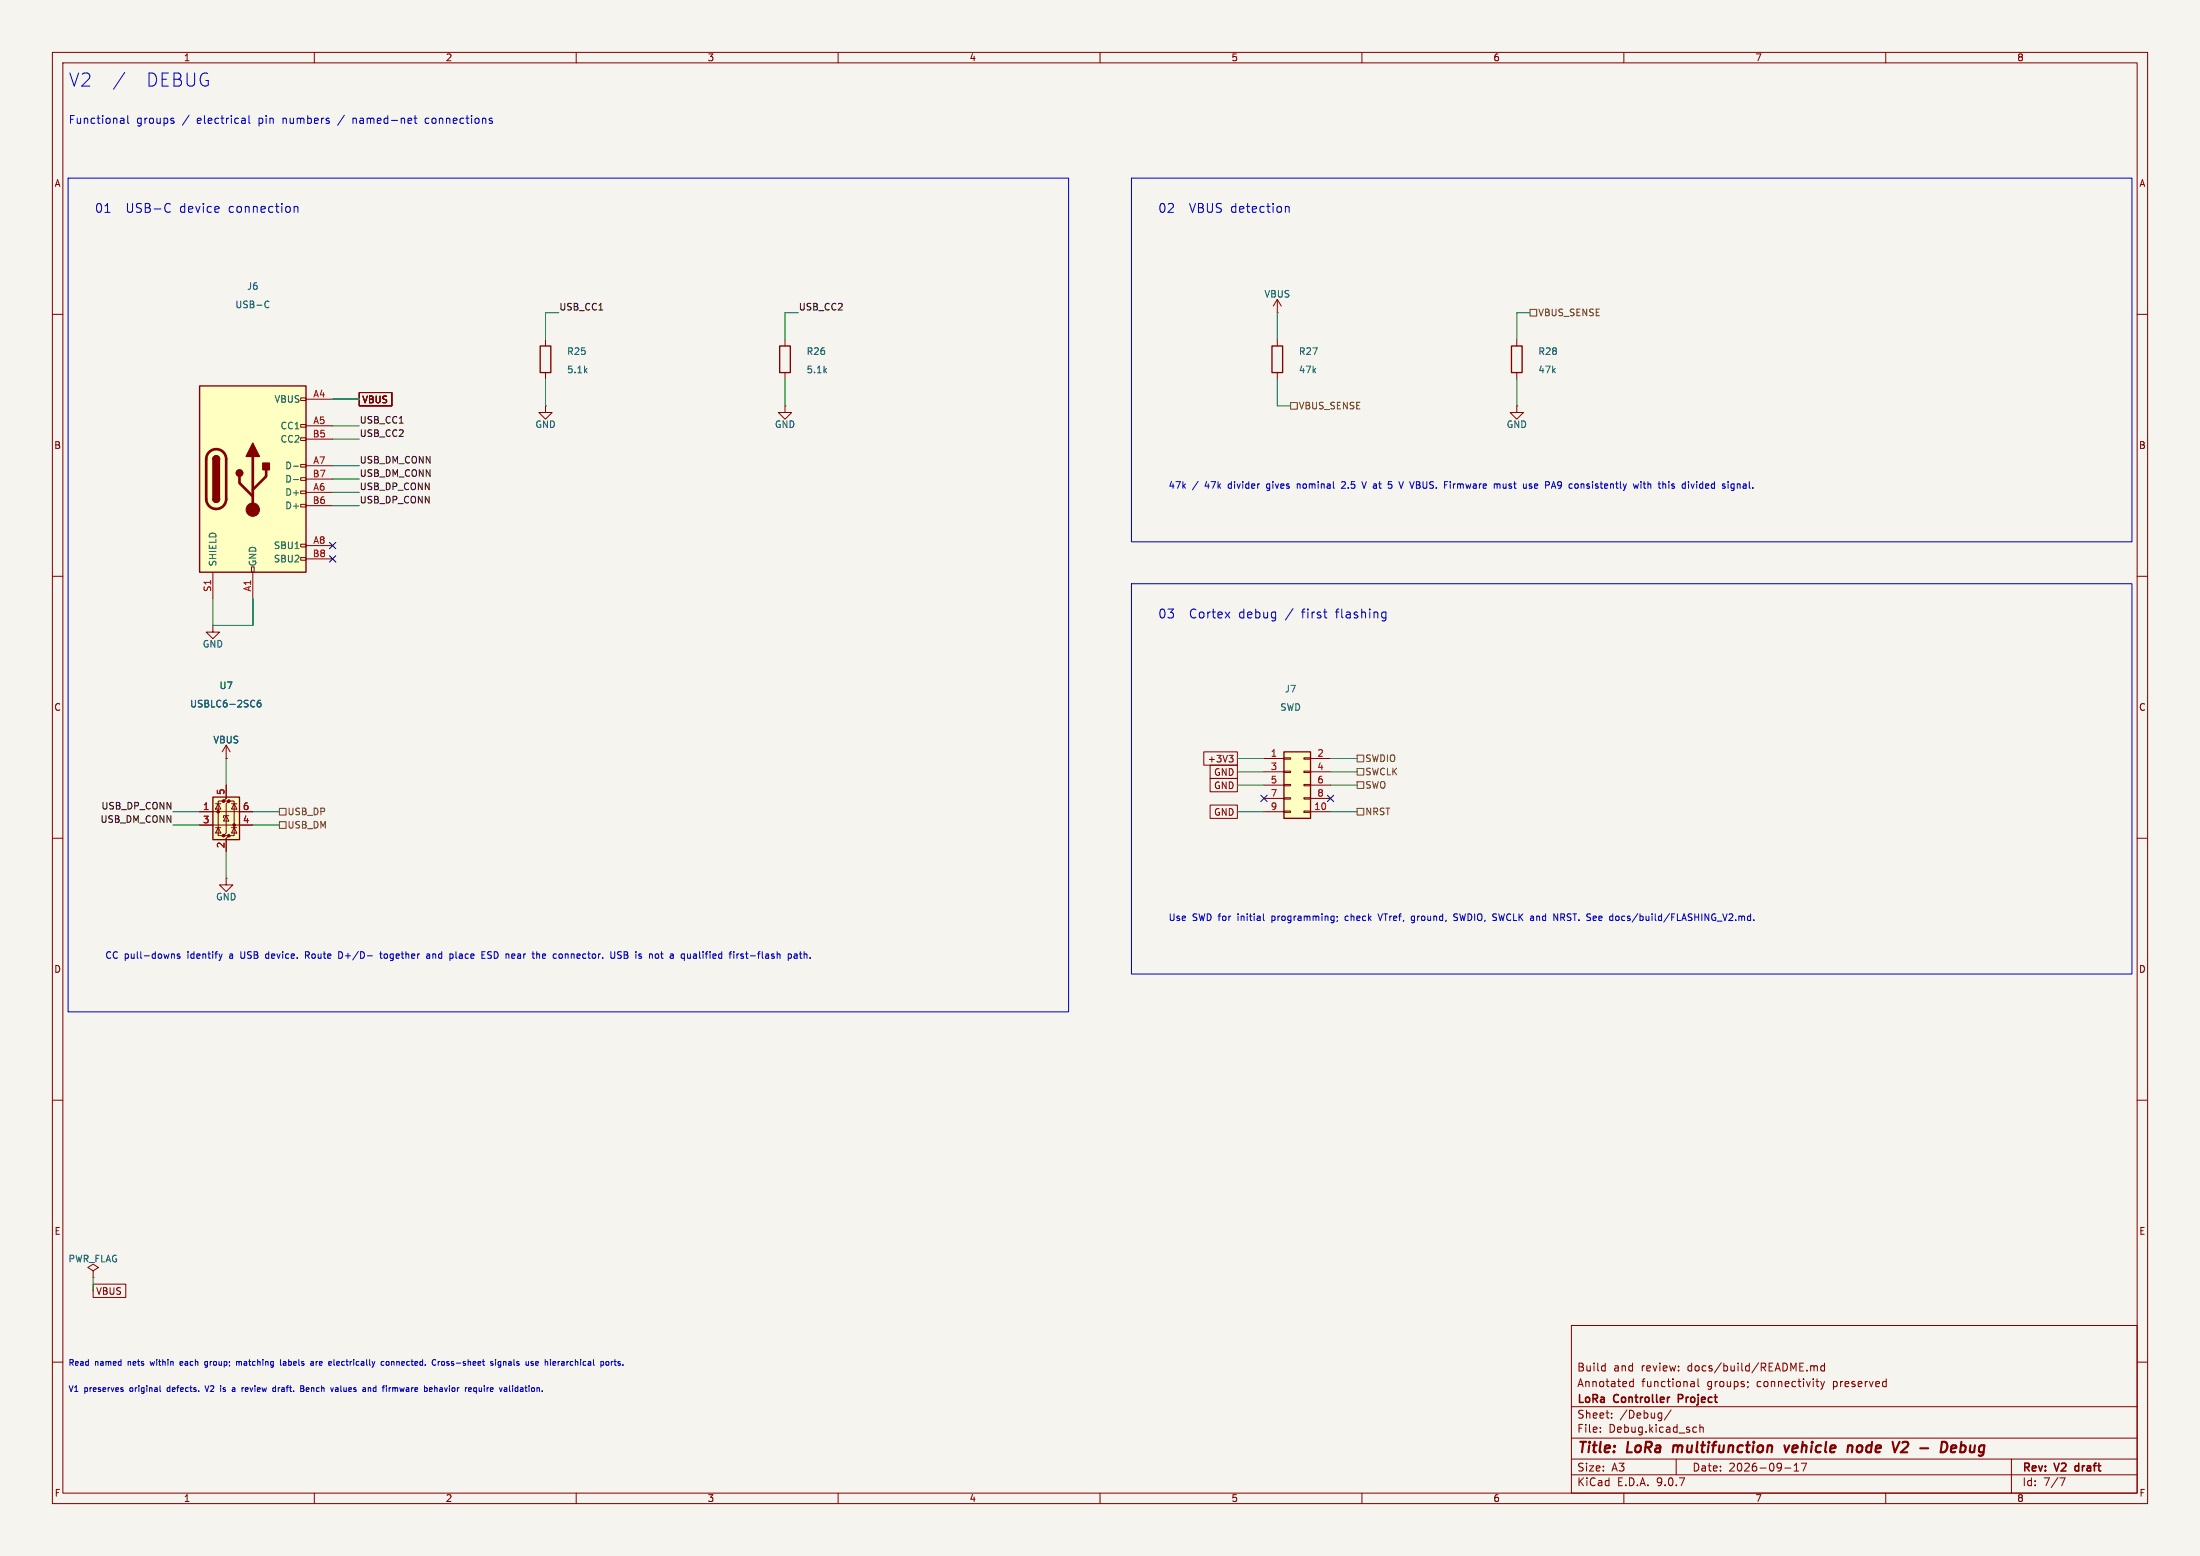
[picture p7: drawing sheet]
<svg xmlns="http://www.w3.org/2000/svg" width="420mm" height="297mm" viewBox="0 0 420 297" stroke-linecap="round" stroke-linejoin="round" font-family="sans-serif">
<path d="M0 0h420v297h-420z" fill="#f5f4ef" stroke="#f5f4ef" stroke-width=".19"/>
<g fill="none" stroke="#840000" stroke-width=".19">
<path d="M10 10h400v277h-400zM12 12h396v273h-396zM60 10v2M110 10v2M160 10v2M210 10v2M260 10v2M310 10v2M360 10v2M10 60h2M408 60h2M10 110h2"/>
<path d="M40.6 119.4v1.3h1.3l-1.3 1.2-1.2-1.2h1.2M40.6 119.4h.1M408 110h2M10 160h2M408 160h2M10 210h2M408 210h2M300 253h108v32h-108zM10 260h2M300 278.5h108M300 274.5h108M300 268.5h108"/>
<path d="M305.5 273.2v.2M305.5 272.5v.1M306 260.7l.4 .1M306.4 260.2v1.5M306.4 261.6l-.4 .1M307.7 270.5v.2M307.7 269.8v.1M311.1 264.4l.3 .3 .4-.1M311.8 263.2v1.5M311.8 263.8l-.4-.1-.3 .3M319 269.1l-1.3 1.9M320 278.5v3"/>
<path d="M322.8 264.6h.6M322.8 263.8h.6v.9M323.4 264l-.6 .2M323.4 272.4l.5 .1M323.9 273.3l-.5 .1M324.2 263.2v1.3l.2 .2M324.5 272.5l.2-.1 .4 .1 .1 .9M324.5 271.9v1.5M333.7 263.8v.1M333.7 264.6l-.1 .3M342.5 279.7l.4-.4v1.5M343.9 279.3h1l-.7 1.5"/>
<path d="M345.7 260.8l.4-.1 .2 .2M345.7 260.7v1M346.3 260.9l.2-.2 .4 .1v.9M346.3 260.9v.8M346.7 263.7h.5M347.1 264.7h.1M347.6 263.7l.3 1M347.9 264.7l-.3 .5M348.3 263.7l-.4 1M348.3 260.8l-.4-.1-.3 .3 .1 .6h.6M348.3 260.2v1.5M384 278.5v6.5"/>
<path d="M408 260h2M60 285v2M110 285v2M160 285v2M210 285v2M260 285v2M300 281.5h108M310 285v2M340.7 280.2h1.2M342.5 280.8h.9M360 285v2M393.2 282.1h1l-.6 1.5"/>
</g>
<path d="M320.4 267h.6M321 266.2h-.6v1.5M396.2 279.9v.7" fill="none" stroke="#840000" stroke-width=".3"/>
<path d="M319.5 275.9l-.2 1.3M340.6 275.9l.4 1.3 .6-1.3M352.8 276.1a.49 .49 0 0 1 .9 .1l-.2 1M364.1 275.3l-.6-.1-.3 .2M364.1 276.1l-1.2 1.1h1.2M371.8 276.1a.72 .72 0 0 0-.6-.9h-.5l-.2 2M372.5 277.1h.8M372.5 276.2l.3-.3h.4l.3 .3-.1 .1-.9 .2M374.2 277.1l.6 .1M374.4 275.2l-.2 2M374.9 275.9l-.6 .1" fill="none" stroke="#840000" stroke-width=".4"/>
<path d="M40.6 152.1h5.1v8.2h-5.1z" fill="#ffffc2"/>
<g fill="#840000" stroke="#840000" stroke-width=".19">
<circle cx="41.7" cy="154.9" r=".25"/>
<circle cx="42.7" cy="152.9" r=".25"/>
<circle cx="42.7" cy="159.5" r=".25"/>
<circle cx="43.7" cy="152.9" r=".25"/>
<circle cx="43.7" cy="159.5" r=".25"/>
<circle cx="44.7" cy="157.5" r=".25"/>
</g>
<g fill="none" stroke="#840000" stroke-width=".19">
<path d="M104.1 77.5v1.2h1.3l-1.3 1.3-1.2-1.3h1.2M104.1 77.5h.1M38.1 154.9h10.2M38.1 157.5h10.2M41.1 158h1.1M41.1 153.4h1.1M41.7 153.4l.5 1h-1.1zM41.7 158l.5 1h-1.1zM42.7 152.9h-1v6.6h1M43.2 149.9v2.5l-.5 .5h1l-.5 .5v5.6l-.5 .5h1l-.5 .5v2.6M43.2 155.7l.5 1h-1zM43.2 144.8h.1"/>
<path d="M43.2 142.2v2.6M43.2 142.2l-.8 1.3M43.2 142.2l.7 1.3M43.7 155.7h-1v.4M43.7 152.9h1v6.6h-1M44.2 158h1M44.2 153.4h1M44.7 153.4l.5 1h-1zM44.7 158l.5 1h-1zM17.8 242.6l1-.7-1-.6-1 .6 1 .7v1.2M17.8 243.8h.1"/>
</g>
<path d="M40.6 152.1h5.1v8.2h-5.1z" fill="none" stroke="#840000" stroke-width=".25"/>
<path d="M49.7 133.7h-.4a.86 .86 0 0 0 0 1.2l.5-.1v-.4l-.2-.2h-.4l-.1 .2" fill="none" stroke="#006464" stroke-width=".19"/>
<path d="M245.1 143.5h5.1v12.7h-5.1z" fill="#ffffc2"/>
<path d="M245.1 143.5h5.1v12.7h-5.1z" fill="none" stroke="#840000" stroke-width=".25"/>
<g fill="none" stroke="#840000" stroke-width=".19">
<path d="M241.3 144.8h3.8M241.3 147.3h3.8M241.3 149.9h3.8M241.3 152.4h3.8M241.3 154.9h3.8M245.1 144.7h1.3v.2h-1.3zM245.1 147.2h1.3v.2h-1.3zM245.1 149.7h1.3v.3h-1.3zM245.1 152.3h1.3v.2h-1.3zM245.1 154.8h1.3v.3h-1.3zM248.9 144.7h1.3v.2h-1.3zM248.9 147.2h1.3v.2h-1.3z"/>
<path d="M248.9 149.7h1.3v.3h-1.3zM248.9 152.3h1.3v.2h-1.3zM248.9 154.8h1.3v.3h-1.3zM250.2 144.8h3.8M250.2 147.3h3.8M250.2 149.9h3.8M250.2 152.4h3.8M250.2 154.9h3.8"/>
</g>
<path d="M38.1 73.7h20.3v35.5h-20.3z" fill="#ffffc2"/>
<g fill="none" stroke="#840000" stroke-width=".19">
<path d="M243.8 59.7h.1M243.8 57.2l-.7 1.2M243.8 57.2l.8 1.2M243.8 57.2v2.5M57.4 75.9h1v.6h-1zM58.4 76.2h5.1M68.6 74.9h6.2v2.6h-6.2zM104.1 64.8v1.2M104.1 71.1v1.3M149.9 77.5v1.2h1.2l-1.2 1.3-1.3-1.3h1.3M149.9 77.5h.1M149.9 64.8v1.2"/>
<path d="M149.9 71.1v1.3M243.8 64.8v1.2M243.8 71.1v1.3M289.6 77.5v1.2h1.2l-1.2 1.3-1.3-1.3h1.3M289.6 77.5h.1M289.6 64.8v1.2M289.6 71.1v1.3M57.4 81h1v.5h-1zM57.4 83.6h1v.5h-1zM57.4 88.6h1v.6h-1zM57.4 91.2h1v.5h-1zM57.4 93.7h1v.5h-1z"/>
<path d="M57.4 96.3h1v.5h-1zM58.4 81.3h5.1M58.4 83.8h5.1M58.4 88.9h5.1M58.4 91.4h5.1M58.4 94h5.1M58.4 96.5h5.1M40.6 109.2v5.1M48 108.2h.5v1h-.5zM48.3 109.2v5.1M57.4 103.9h1v.5h-1zM57.4 106.4h1v.5h-1z"/>
<path d="M58.4 104.1h5.1M58.4 106.7h5.1M38.1 154.9h2.5M38.1 157.5h2.5M43.2 144.8h.1M43.2 149.9v2.5M45.7 154.9h2.6M45.7 157.5h2.6M229.8 143.5h6.4v2.6h-6.4zM231 148.6h5.2v2.5h-5.2zM231 146h5.2v2.6h-5.2zM231 153.7h5.2v2.5h-5.2z"/>
<path d="M234.6 144.2h.8l-.4 .5M235.2 144.7l.2 .2v.3l-.2 .3M43.2 167.6v1.3h1.2l-1.2 1.3-1.3-1.3h1.3M43.2 167.6h.1M43.2 160v2.6M17.8 245.1h6.2v2.6h-6.2z"/>
</g>
<path d="M38.1 73.7h20.3v35.5h-20.3zM103.1 66h2.1v5.1h-2.1zM148.8 66h2.1v5.1h-2.1zM242.8 66h2.1v5.1h-2.1zM288.5 66h2.1v5.1h-2.1zM40.6 87.6a.64 .64 0 0 1 .7-.6 .64 .64 0 0 1 .6 .6M40.6 95.3a.64 .64 0 0 0 .7 .6 .64 .64 0 0 0 .6-.6" fill="none" stroke="#840000" stroke-width=".25"/>
<path d="M39.9 86.3a1.9 1.9 0 0 1 2.1-.4 1.9 1.9 0 0 1 1.2 1.7v7.7a1.91 1.91 0 0 1-1.9 1.8 1.91 1.91 0 0 1-1.9-1.8v-7.8l.1-.7zM45.7 90.9v1.3l2.6 2.5M48.3 87.1v10.2M50.8 89.7v1.2l-2.5 2.6" fill="none" stroke="#840000" stroke-width=".51"/>
<g fill="#840000" stroke="#840000" stroke-width=".25">
<path d="M40.6 87.6h1.3v7.7h-1.3z"/>
<path d="M40.8 87.2a.64 .64 0 0 1 .7-.2 .64 .64 0 0 1 .4 .6h-1.3z"/>
<path d="M40.6 95.3h1.3a.64 .64 0 0 1-.6 .6 .64 .64 0 0 1-.7-.6z"/>
<path d="M48.3 84.6l1.2 2.5h-2.5z"/>
<path d="M50.2 88.4h1.2v1.3h-1.2z"/>
<circle cx="45.7" cy="90.3" r=".63"/>
</g>
<circle cx="48.3" cy="97.3" r="1.27" fill="#840000" stroke="#840000" stroke-width=".19"/>
<path d="M50.8 57.5l.5 .1M51.3 58.6l-.5 .1M56 89h1M56 91.5h1M49.7 133.7h-.4a.86 .86 0 0 0 0 1.2l.5-.1v-.4l-.2-.2h-.4l-.1 .2" fill="none" stroke="#006464" stroke-width=".19"/>
<path d="M292.1 59.1h1.3v1.2h-1.3zM246.4 76.8h1.2v1.3h-1.2zM53.3 154.3h1.3v1.3h-1.3zM53.3 156.8h1.3v1.3h-1.3zM259.1 144.1h1.2v1.3h-1.2zM259.1 146.7h1.2v1.3h-1.2zM259.1 149.2h1.2v1.3h-1.2zM259.1 154.3h1.2v1.3h-1.2z" fill="none" stroke="#725600" stroke-width=".19"/>
<g fill="none" stroke="#009600" stroke-width=".19">
<path d="M106.7 59.7h-2.6v5.1M152.4 59.7h-2.5v5.1M243.8 59.7v5.1M292.1 59.7h-2.5v5.1M63.5 76.2h5.1M104.1 72.4v5.1M149.9 72.4v5.1M243.8 72.4v5.1h2.6M289.6 72.4v5.1M63.5 88.9h5.1M63.5 83.8h5.1M63.5 81.3h5.1"/>
<path d="M63.5 91.4h5.1M63.5 94h5.1M63.5 96.5h5.1M40.6 114.3v5.1h7.7v-5.1M33 157.5h5.1M33 154.9h5.1M43.2 144.8v5.1M48.3 157.5h5M48.3 154.9h5M236.2 154.9h5.1M236.2 144.8h5.1M236.2 147.3h5.1"/>
<path d="M236.2 149.9h5.1M254 154.9h5.1M254 144.8h5.1M254 147.3h5.1M254 149.9h5.1M43.2 162.6v5M17.8 243.8v2.6"/>
</g>
<path d="M62.9 106.1l1.2 1.2M62.9 103.5l1.2 1.2M64.1 106.1l-1.2 1.2M64.1 103.5l-1.2 1.2M240.7 151.8l1.2 1.2M241.9 151.8l-1.2 1.2M253.4 151.8l1.2 1.2M254.6 151.8l-1.2 1.2" fill="none" stroke="#000084" stroke-width=".19"/>
<g fill="none" stroke="#0000c2" stroke-width=".19">
<path d="M23.8 13.8l-2.1 3.2M13 34h191v159.1h-191zM23.2 22.6h.3l.2 .2v.8M23.7 23.5l-.5 .1M23.7 22.9l-.5 .1M24.4 22.1v1.2l.2 .3M32 38.8l.5 .2M33 23.1l.2 .2-.2 .3M33 22.6h.2M46.3 22.6h.3l.2 .2v.8M46.8 23.5l-.5 .1M46.8 22.9l-.5 .1"/>
<path d="M47.5 22.1v1.2l.2 .3M56.1 39.6l.3-.2 .4 .1 .1 1M56.1 39.4v1.1M67.4 22.6v1M67.5 22.6l-.1 .1M79 22.6h.6M79.2 22.1v1.2l.4 .3M81.5 22.6l-.3 .2v.5l.3 .3M93.8 23.1l.2 .2-.2 .3M93.8 22.6h.2M216 34h191v69.4h-191zM245.4 39.4v1.1"/>
<path d="M245.4 39.6l.2-.2 .4 .1 .1 1M20 40.5h1M32.5 40.4l-.5 .1M247.7 92.4v.8M247.8 92.4l-.1 .1M256.6 91.9l-.5 .2M256.8 92.5l-.7 .7h.7M260 91.9l.4 1.3 .4-1.3M265.1 91.9h.6M265.5 92.4l.2 .3v.3l-.2 .2M276.9 91.9v.2M285.6 92.4l.2 .1"/>
<path d="M285.8 92.5v.7M285.8 92.5l.2-.1h.3l.1 .8M287 92.4v.7M291.9 92.6l.6 .4-.2 .2-.4-.1M292.4 92.4h-.3l-.2 .1M296.3 92.8h.6M296.6 91.9l.4 1.3M301.8 92.4v.8M302 92.4l-.2 .1M312.8 92.4l-.3 .8-.2-.6-.2 .6M313.3 91.9v.2M313.3 92.4v.8"/>
<path d="M313.7 92.4h.5M313.9 91.9v1.1l.3 .2M318.6 91.9v.2M319.1 93.1l.4 .1M319.5 92.4l-.4 .1 .1 .2 .3 .1M323.4 92.4l-.3 .8M323.9 91.9v.2M323.9 92.4v.8M330.7 92.4h.3M331 93.1l-.3 .1M331 92.4v1l-.1 .2h-.3M331.7 92.4v.8"/>
<path d="M332 92.4l-.3 .1M216 111.4h191v74.5h-191zM264.1 116.8l.5 .1M264.6 116.8v1.4l-.2 .2-.4 .1M264.6 117.9l-.5 .1M241.2 174.4v1.1l.2 .2M254.5 174.9h.2M254.7 174.9v1l-.2 .2M254.7 175.6l-.2 .1M255.3 174.9v.1M255.3 175.6l-.1 .3M257 174.9l-.2 .2v.4l.2 .2"/>
<path d="M263.1 174.4l.4 1.3M270 176l-.2 .1h-.3M270 174.9h-.3l-.3 .2 .1 .5h.5M278.3 174.5l-.5-.1-.2 .2v.3l.5 .3 .2 .3-.3 .2-.5-.1M296.6 174.4l.8 1.3v-1.3M298 175.1h.5M298.5 174.4h-.5v1.3M304.2 175.6l.4 .1M304.6 174.9h-.4M304.7 175.2l-.6 .1M308.7 174.9l.3 .1M309 175.6l-.3 .1"/>
<path d="M333.8 174.9h.4M334.2 175.6l-.4 .1M334.2 174.4v1.3M334.8 175.6v.1M32.7 182.1v.8M32.7 182.2l.2-.1h.3l.1 .8M34.3 182.1h-.3l-.2 .2 .1 .1 .4 .2v.3h-.5M41.8 182.1l.3 .8M42.1 182.9l-.1 .3M42.4 182.1l-.3 .8M50.8 182.1l-.1 .2 .1 .6M58.3 182.3h.5"/>
<path d="M58.6 182.3l.4 .6M58.8 181.7h-.5v1.2M65.3 181.8l-.6-.1v1.2l.6-.2M70.1 182.4h1M72.5 182.1h.5M72.7 181.7v1l.3 .2M81.5 182.1h.5v.8M82 182.4h-.4l-.2 .2 .2 .3h.4M86.3 182.1l.2 .2v.4l-.2 .2M92 182.9h.6M92 181.7h.6M92 182.3h.4"/>
<path d="M93.1 182.9h.5M93.6 181.7h-.3l-.2 .2 .1 .3 .4 .1M102.6 182.1l.4 .2v.6M106.9 182.1h.3l.2 .2-.1 .5-.4 .1M117.3 181.7v1.1l-.2 .1h-.4M118.6 181.7h-.5l-.2 .1v.3l.6 .3 .1 .3-.2 .2h-.5M126.1 182.1h.5M126.3 181.7v1l.3 .2M130 182.7l.3 .2h.3M130.6 182.1h-.3l-.3 .2M130.6 182.1v1.2M132.8 182.1l.1 .2v.6"/>
<path d="M132.9 182.9h-.4M132.9 182.4h-.4M140.7 182.1v.8M141.1 182.1l-.4 .2M141.9 182.1h-.3l-.2 .2 .1 .1 .4 .2v.3h-.5M142.3 182.1h.5M150.6 182.1h.4l.1 .2-.1 .5-.4 .1M151.6 182.1h.5l.1 .8M152.2 182.4h-.4l-.2 .2 .2 .3h.4M152.6 182.1h.5M152.8 181.7v1l.3 .2M153.5 181.7v1.2"/>
<path d="M153.9 182.1l-.4 .1M34.7 259.9l-.3 .1v.6h.3M39.5 259.9l-.4 .2v.4l.4 .1M45.2 260l.3-.1 .1 .1M45.2 259.9v.7M45.8 259.9l-.2 .1M53.5 259.5v1l.2 .1M54.4 259.9h-.3M59.4 259.9h.4v.7M60.3 259.9v.7M60.5 259.9l-.2 .2M63.8 259.5v1l.1 .1"/>
<path d="M73.3 259.9h-.3l-.2 .2 .1 .5h.4M73.8 259.9h.3l.2 .2v.3l-.2 .2-.4-.2zM82.7 259.6h.5M83.7 259.9v.7M84 259.9l-.3 .2M84.3 260v.5M94.1 259.9h-.3l-.1 .1v.2l.4 .1v.3h-.4M94.6 259.5v.1M94.6 259.9v.7M95.6 259.9h-.3l-.2 .2 .1 .5h.4M95.6 259.9v.9l-.2 .2-.3-.1M101.4 259.9h.4"/>
<path d="M102.7 259.9h-.3l-.1 .1v.6h.4M106.5 259.9v.7M106.7 259.9l-.2 .2M115.8 259.9h.2l.2 .2v.3l-.2 .2-.3-.2zM116.7 259.9v.7M117 259.9l-.3 .2M117.2 259.9h.5M117.4 259.5v1l.1 .1M23.2 265.2l.3 .1v.2l-.3 .1M23.2 264.9h.3M30.5 264.5v1l.2 .1M34.9 260.1l-.5 .1"/>
<path d="M39.1 260.9h.4M39.1 264.5l.4 1.1M44.5 264.9l.3 .1v.6M44.8 265.6h-.3M44.8 265.1l-.3 .1M45.6 260v.6M47.2 264.9l-.4 .1 .1 .6h.3M47.4 265.1l-.6 .1M52.3 264.9h.3M52.6 265.6h-.3M52.6 264.5v1.1M53.1 264.9v.7"/>
<path d="M53.2 264.9l-.1 .2M54.5 260.2l-.4 .1v.3h.4M57.4 264.5l.5 .1 .1 .2-.2 .2M57.4 265h.4M57.8 265l.2 .2v.3l-.6 .1M58.8 264.9l-.3 .1v.6h.3M59 265.1l-.5 .1M59.3 260.5l.2 .1h.3M59.8 260.1l-.5 .2M64.1 264.9h.4v.7M64.5 265.1l-.5 .2 .2 .3h.3M70.3 265l.4-.1 .1 .7"/>
<path d="M70.3 264.9v.7M74.5 264.9h.1M75 264.9v.7M75.1 264.9l-.1 .1M82 265.2l.5-.1v-.2h-.4l-.1 .1v.6h.5M83 264.5v1.1M83.2 260.5l-.5 .1M83.4 264.9l-.4 .1M90.9 264.9h-.3l-.2 .2 .1 .5h.4M90.9 264.9v1.1M97.3 264.5v1l.1 .1M97.9 264.5v.1"/>
<path d="M97.9 264.9v.7M101.4 260.2l.4 .1v.2l-.1 .1h-.3M102.8 260.1l-.5 .1"/>
</g>
<g font-size="3.5" fill="#0000c2">
<text x="13" y="16.7">V2</text>
<text x="27.6" y="16.7">DEBUG</text>
</g>
<g font-size="2.8" fill="#840000">
<text x="301" y="277.9">Title:</text>
<text x="310.6" y="277.9">LoRa</text>
<text x="320.2" y="277.9">multifunction</text>
<text x="342.3" y="277.9">vehicle</text>
<text x="355.1" y="277.9">node</text>
<text x="364.6" y="277.9">V2</text>
<text x="370.6" y="277.9">-</text>
<text x="375.4" y="277.9">Debug</text>
</g>
<g font-size="2.4" fill="#0000c2">
<text x="18" y="40.7">01</text>
<text x="24.1" y="40.7">USB-C</text>
<text x="34.4" y="40.7">device</text>
<text x="43.8" y="40.7">connection</text>
<text x="221" y="40.7">02</text>
<text x="227.1" y="40.7">VBUS detection</text>
<text x="221" y="118.2">03</text>
<text x="227.1" y="118.2">Cortex</text>
<text x="236.6" y="118.2">debug</text>
<text x="245.6" y="118.2">/</text>
<text x="248.8" y="118.2">first</text>
<text x="255.4" y="118.2">flashing</text>
</g>
<g font-size="2.1" fill="#0000c2">
<text x="13" y="23.7">Functional</text>
<text x="26" y="23.7">groups</text>
<text x="34.9" y="23.7">/</text>
<text x="37.8" y="23.7">electrical</text>
<text x="49.6" y="23.7">pin</text>
<text x="54.4" y="23.7">numbers</text>
<text x="65.2" y="23.7">/</text>
<text x="68" y="23.7">named-net</text>
<text x="82" y="23.7">connections</text>
</g>
<g font-size="2.1" fill="#840000">
<text x="301" y="262">Build</text>
<text x="308" y="262">and</text>
<text x="313.4" y="262">review:</text>
<text x="322.3" y="262">docs/build/README.md</text>
<text x="301" y="268.2">LoRa</text>
<text x="301" y="265">Annotated</text>
<text x="308.2" y="268.2">Controller</text>
<text x="313.4" y="265">functional</text>
<text x="321" y="268.2">Project</text>
<text x="325.9" y="265">groups;</text>
<text x="335.5" y="265">connectivity</text>
<text x="350.2" y="265">preserved</text>
<text x="301" y="273.7">File:</text>
<text x="301" y="271">Sheet:</text>
<text x="307.1" y="273.7">Debug.kicad_sch</text>
<text x="309.2" y="271">/Debug/</text>
<text x="301" y="281.1">Size:</text>
<text x="307.6" y="281.1">A3</text>
<text x="323" y="281.1">Date:</text>
<text x="330" y="281.1">2026-09-17</text>
<text x="386" y="281.3">Rev:</text>
<text x="392.4" y="281.3">V2</text>
<text x="396.8" y="281.3">draft</text>
<text x="301" y="283.9">KiCad</text>
<text x="308.7" y="283.9">E.D.A.</text>
<text x="316.3" y="283.9">9.0.7</text>
<text x="386" y="283.9">Id:</text>
<text x="390.1" y="283.9">7/7</text>
</g>
<g font-size="1.8" fill="#840000">
<text x="35" y="11.9">1</text>
<text x="85" y="11.9">2</text>
<text x="135" y="11.9">3</text>
<text x="185" y="11.9">4</text>
<text x="235" y="11.9">5</text>
<text x="285" y="11.9">6</text>
<text x="335" y="11.9">7</text>
<text x="385" y="11.9">8</text>
<text x="10.3" y="35.9">A</text>
<text x="408.3" y="35.9">A</text>
<text x="69.1" y="77.2">VBUS</text>
<text x="10.3" y="85.9">B</text>
<text x="408.2" y="85.9">B</text>
<text x="10.3" y="135.9">C</text>
<text x="408.2" y="135.9">C</text>
<text x="230.5" y="145.7">+3V3</text>
<text x="231.7" y="148.3">GND</text>
<text x="231.7" y="150.8">GND</text>
<text x="231.7" y="155.9">GND</text>
<text x="10.3" y="185.9">D</text>
<text x="408.2" y="185.9">D</text>
<text x="10.3" y="235.9">E</text>
<text x="408.3" y="235.9">E</text>
<text x="18.3" y="247.3">VBUS</text>
<text x="10.3" y="285.9">F</text>
<text x="35" y="286.9">1</text>
<text x="85" y="286.9">2</text>
<text x="135" y="286.9">3</text>
<text x="185" y="286.9">4</text>
<text x="235" y="286.9">5</text>
<text x="285" y="286.9">6</text>
<text x="335" y="286.9">7</text>
<text x="385" y="286.9">8</text>
<text x="408.3" y="285.9">F</text>
</g>
<g font-size="1.8" fill="#006464">
<text x="44.8" y="59">USB-C</text>
<text x="47.1" y="55.5">J6</text>
<text x="241.3" y="57">VBUS</text>
<text x="108.2" y="71.4">5.1k</text>
<text x="108.2" y="67.9">R25</text>
<text x="153.9" y="71.4">5.1k</text>
<text x="153.9" y="67.9">R26</text>
<text x="247.9" y="71.4">47k</text>
<text x="247.9" y="67.9">R27</text>
<text x="293.6" y="71.4">47k</text>
<text x="293.6" y="67.9">R28</text>
<text x="52.3" y="77.1">VBUS</text>
<text x="53.5" y="82.1">CC1</text>
<text x="102.1" y="81.9">GND</text>
<text x="147.8" y="81.9">GND</text>
<text x="287.5" y="81.9">GND</text>
<text x="53.5" y="84.7">CC2</text>
<text x="54.4" y="89.8">D-</text>
<text x="54.4" y="92.3">D-</text>
<text x="54.4" y="94.8">D+</text>
<text x="54.4" y="97.4">D+</text>
<text x="52.2" y="105">SBU1</text>
<text x="52.2" y="107.5">SBU2</text>
<text x="41.5" y="108.2" transform="rotate(-90 41.5 108.2)">SHIELD</text>
<text x="49.1" y="108.2" transform="rotate(-90 49.1 108.2)">GND</text>
<text x="38.6" y="123.8">GND</text>
<text x="41.8" y="131.7">U7</text>
<text x="36.2" y="135.2">USBLC6-2SC6</text>
<text x="244.3" y="135.9">SWD</text>
<text x="245.2" y="132.4">J7</text>
<text x="40.6" y="142.1">VBUS</text>
<text x="41.1" y="172.1">GND</text>
<text x="13" y="241.1">PWR_FLAG</text>
</g>
<g font-size="1.8" fill="#0f0f0f">
<text x="106.7" y="59.3">USB_CC1</text>
<text x="152.4" y="59.3">USB_CC2</text>
<text x="68.6" y="83.5">USB_CC2</text>
<text x="68.6" y="80.9">USB_CC1</text>
<text x="68.6" y="88.6">USB_DM_CONN</text>
<text x="68.6" y="93.6">USB_DP_CONN</text>
<text x="68.6" y="91.1">USB_DM_CONN</text>
<text x="68.6" y="96.2">USB_DP_CONN</text>
<text x="19.3" y="154.6">USB_DP_CONN</text>
<text x="19.1" y="157.1">USB_DM_CONN</text>
</g>
<g font-size="1.8" fill="#725600">
<text x="293.6" y="60.6">VBUS_SENSE</text>
<text x="247.8" y="78.3">VBUS_SENSE</text>
<text x="260.5" y="145.6">SWDIO</text>
<text x="260.5" y="148.2">SWCLK</text>
<text x="54.8" y="155.8">USB_DP</text>
<text x="260.5" y="150.7">SWO</text>
<text x="260.5" y="155.8">NRST</text>
<text x="54.8" y="158.3">USB_DM</text>
</g>
<g font-size="1.8" fill="#a90000">
<text x="59.7" y="75.9">A4</text>
<text x="59.6" y="83.6">B5</text>
<text x="59.7" y="81">A5</text>
<text x="59.7" y="88.6">A7</text>
<text x="59.6" y="91.2">B7</text>
<text x="59.7" y="93.7">A6</text>
<text x="59.6" y="96.3">B6</text>
<text x="59.6" y="106.4">B8</text>
<text x="59.7" y="103.9">A8</text>
<text x="40.4" y="113.1" transform="rotate(-90 40.4 113.1)">S1</text>
<text x="48" y="113" transform="rotate(-90 48 113)">A1</text>
<text x="242.5" y="144.5">1</text>
<text x="242.5" y="147.1">3</text>
<text x="242.5" y="149.6">5</text>
<text x="251.4" y="144.5">2</text>
<text x="251.4" y="147.1">4</text>
<text x="251.4" y="149.6">6</text>
<text x="38.7" y="154.7">1</text>
<text x="42.9" y="151.8" transform="rotate(-90 42.9 151.8)">5</text>
<text x="46.3" y="154.7">6</text>
<text x="242.5" y="152.1">7</text>
<text x="242.5" y="154.7">9</text>
<text x="250.8" y="154.7">10</text>
<text x="251.4" y="152.1">8</text>
<text x="38.7" y="157.2">3</text>
<text x="42.9" y="162" transform="rotate(-90 42.9 162)">2</text>
<text x="46.3" y="157.2">4</text>
</g>
<g font-size="1.8" fill="#0000c2">
<text x="223" y="93.4">47k</text>
<text x="227.6" y="93.4">/</text>
<text x="230.1" y="93.4">47k</text>
<text x="234.7" y="93.4">divider</text>
<text x="242.3" y="93.4">gives</text>
<text x="248.3" y="93.4">nominal</text>
<text x="257" y="93.4">2.5</text>
<text x="261.2" y="93.4">V at</text>
<text x="266.5" y="93.4">5</text>
<text x="268.9" y="93.4">V VBUS.</text>
<text x="277.8" y="93.4">Firmware</text>
<text x="287.5" y="93.4">must</text>
<text x="293.3" y="93.4">use</text>
<text x="297.7" y="93.4">PA9</text>
<text x="302.5" y="93.4">consistently</text>
<text x="315" y="93.4">with</text>
<text x="320" y="93.4">this</text>
<text x="324.6" y="93.4">divided</text>
<text x="332.5" y="93.4">signal.</text>
<text x="223" y="175.9">Use</text>
<text x="227.6" y="175.9">SWD for</text>
<text x="236.6" y="175.9">initial</text>
<text x="243.2" y="175.9">programming;</text>
<text x="257.5" y="175.9">check</text>
<text x="264.1" y="175.9">VTref,</text>
<text x="270.5" y="175.9">ground,</text>
<text x="278.8" y="175.9">SWDIO, SWCLK and</text>
<text x="298.5" y="175.9">NRST.</text>
<text x="305" y="175.9">See</text>
<text x="309.6" y="175.9">docs/build/FLASHING_V2.md.</text>
<text x="20" y="183.1">CC pull-downs</text>
<text x="35.9" y="183.1">identify</text>
<text x="44.1" y="183.1">a</text>
<text x="46.4" y="183.1">USB</text>
<text x="51.4" y="183.1">device.</text>
<text x="59.1" y="183.1">Route</text>
<text x="65.7" y="183.1">D+/D-</text>
<text x="73.9" y="183.1">together</text>
<text x="82.9" y="183.1">and</text>
<text x="87.5" y="183.1">place</text>
<text x="93.8" y="183.1">ESD near</text>
<text x="104" y="183.1">the</text>
<text x="108.1" y="183.1">connector.</text>
<text x="119.3" y="183.1">USB</text>
<text x="124.2" y="183.1">is</text>
<text x="127" y="183.1">not</text>
<text x="131.2" y="183.1">a</text>
<text x="133.6" y="183.1">qualified</text>
<text x="143" y="183.1">first-flash</text>
<text x="154.3" y="183.1">path.</text>
</g>
<g font-size="1.5" fill="#0000c2">
<text x="13" y="260.7">Read</text>
<text x="18.1" y="260.7">named</text>
<text x="24.6" y="260.7">nets</text>
<text x="29.1" y="260.7">within</text>
<text x="35" y="260.7">each</text>
<text x="40" y="260.7">group;</text>
<text x="46.2" y="260.7">matching</text>
<text x="54.8" y="260.7">labels</text>
<text x="60.9" y="260.7">are</text>
<text x="64.6" y="260.7">electrically</text>
<text x="74.8" y="260.7">connected.</text>
<text x="84.8" y="260.7">Cross-sheet</text>
<text x="96.2" y="260.7">signals</text>
<text x="103.1" y="260.7">use</text>
<text x="107" y="260.7">hierarchical</text>
<text x="117.9" y="260.7">ports.</text>
<text x="13" y="265.7">V1</text>
<text x="16.1" y="265.7">preserves</text>
<text x="24.9" y="265.7">original</text>
<text x="32.3" y="265.7">defects.</text>
<text x="39.9" y="265.7">V2</text>
<text x="42.9" y="265.7">is</text>
<text x="45.4" y="265.7">a</text>
<text x="47.5" y="265.7">review</text>
<text x="53.7" y="265.7">draft.</text>
<text x="59.2" y="265.7">Bench</text>
<text x="65.2" y="265.7">values</text>
<text x="71.6" y="265.7">and</text>
<text x="75.6" y="265.7">firmware</text>
<text x="83.8" y="265.7">behavior</text>
<text x="91.8" y="265.7">require</text>
<text x="98.6" y="265.7">validation.</text>
</g>
</svg>
